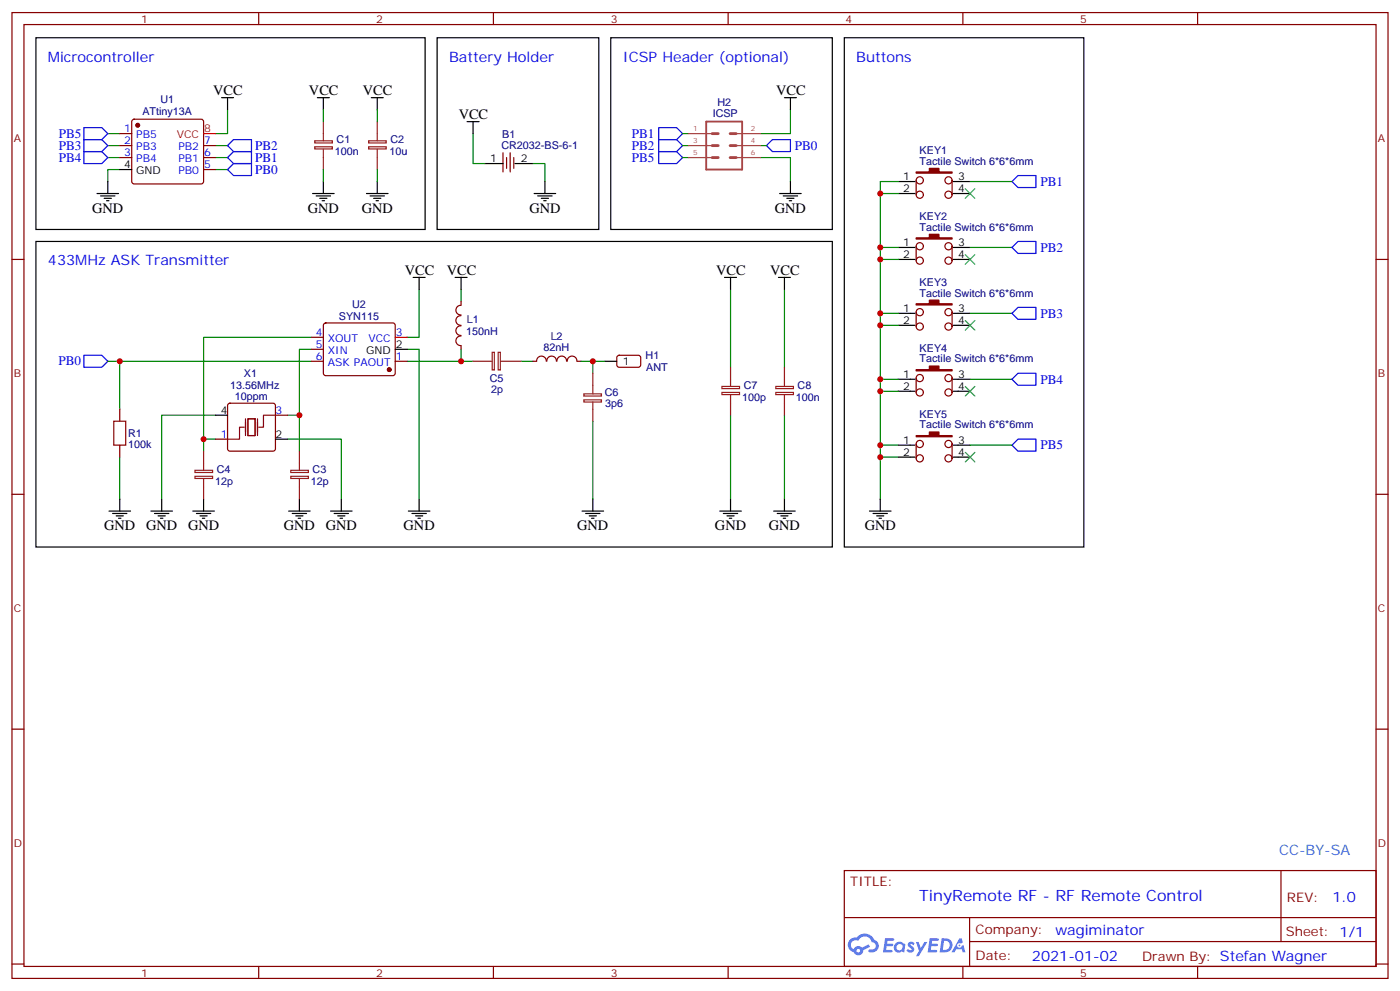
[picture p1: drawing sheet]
<svg xmlns="http://www.w3.org/2000/svg" width="412mm" height="292mm" viewBox="0 0 412 292" stroke-linecap="round" stroke-linejoin="round" font-family="sans-serif">
<g fill="none" stroke="#870000" stroke-width=".35">
<path d="M3.5 3.7h405.4v284.3h-405.4zM7.1 7.2h398.2v277.3h-398.2zM76.2 3.7v3.5M145.3 3.7v3.5M214.5 3.7v3.5M283.6 3.7v3.5M352.8 3.7v3.5M3.5 76.4h3.6M405.3 76.4h3.6M3.5 145.5h3.6M405.3 145.5h3.6M3.5 214.7h3.6"/>
<path d="M405.3 214.7h3.6M248.7 256.3h156.6v28.2h-156.6zM377.3 256.3v20.9M248.7 270.1h156.5M285.6 277.2h119.6M285.6 270.1v14.2M3.5 283.8h3.6M76.2 284.5v3.5M145.3 284.5v3.5M214.5 284.5v3.5M283.6 284.5v3.5M352.8 284.5v3.5"/>
<path d="M405.3 283.8h3.6"/>
</g>
<g fill="#5487ff">
<path d="M267.7 277.5a1.22 1.22 0 0 1 1.7 .2l-.4 .6a.47 .47 0 0 0-.3-.4 .47 .47 0 0 0-.5 .2l.1 .2a1.14 1.14 0 0 1 .8 1.8 1.14 1.14 0 0 1-1.9 0l-.2-.2 .5-.6 .7 .5a.29 .29 0 0 0 .3-.3 .29 .29 0 0 0-.2-.3 1.04 1.04 0 0 1-.6-1.7z"/>
<path d="M260.7 276.2h2.4l.3 .2-.2 .5-1.8 .1-.1 .8h1.5l.3 .4-.3 .4h-1.6l-.2 1.1h1.7l.2 .3-.2 .3-2.6 .1z"/>
<path d="M273.8 276.2h2.4l.3 .2-.1 .5-1.8 .1-.2 .8h1.6l.3 .4-.4 .4-1.6-.1-.1 1.1 1.7 .1 .2 .3-.2 .3-2.6 .1z"/>
<path d="M282.6 276.2h.7l.3 1.3-.6 .3a.69 .69 0 0 0-1 .3 .69 .69 0 0 0 .4 .9 .69 .69 0 0 0 .9-.6l.5-.2 .6 2.2h-.8l-.2-.9h-1.8l-.5 .9h-.8z"/>
<path d="M269.8 277.3h.8l.6 1.8 1.1-1.8h.9l-2.6 4.2h-.8l.9-1.5z"/>
<path d="M277.4 276.2l-.6 4.2h1.3a2.11 2.11 0 0 0 2.5-2.1 2.11 2.11 0 0 0-2.5-2.1zM278.1 277a1.39 1.39 0 0 1 1.7 1.4 1.39 1.39 0 0 1-1.8 1.2h-.3z"/>
<path d="M263.7 277.8a1.54 1.54 0 0 0-.1 2.2 1.54 1.54 0 0 0 2.2 .1l.6 .3 .3-2.3-.2-.3h-.4a1.49 1.49 0 0 0-2.4 0zM264 278.8a.94 .94 0 0 1 1.8 0 .94 .94 0 0 1-1.8 0z"/>
<path d="M250.4 276.6a2.18 2.18 0 0 0 1.1 3.7 1.44 1.44 0 0 0 1.6 .9 1.44 1.44 0 0 0 1.2-1.4l2-1.1-.5-.7-1.9 1a1.47 1.47 0 0 0-2.4 .4 1.39 1.39 0 0 1-.7-1.9 1.39 1.39 0 0 1 2-.5 2.12 2.12 0 0 1 2.2-1.3 2.12 2.12 0 0 1 1.9 1.7 1.14 1.14 0 0 1 1.1 1.4 1.14 1.14 0 0 1-1.7 .7 .43 .43 0 0 0-.5 .4 .43 .43 0 0 0 .4 .5 1.98 1.98 0 0 0 2.5-1.2 1.98 1.98 0 0 0-1.2-2.6 3.1 3.1 0 0 0-5.3-.6l-.9 .1zM252.3 279.9a.55 .55 0 0 1 1.1 0 .55 .55 0 0 1-1.1 0z"/>
<circle cx="282.6" cy="278.3" r=".26"/>
</g>
<g fill="none" stroke="#008700" stroke-width=".35">
<path d="M31.7 39.3h3.6M67 32.3v7h-3.5M95.2 32.3v3.5M111.1 32.3v3.5M139.3 39.3v8.9h3.6M201.1 39.3h1.7M232.8 32.3v7h-8.8M31.7 46.4h3.6M31.7 42.9h3.6M35.3 49.9h-3.6v3.5M63.5 46.4h3.5M63.5 42.9h3.5"/>
<path d="M63.5 49.9h3.5M95.2 49.9v3.5M111.1 49.9v3.5M157 48.2h3.5v5.2M201.1 46.4h1.7M201.1 42.9h1.7M224 46.4h8.8v7M224 42.9h1.8M259.3 57h5.3M264.6 53.4h-5.3v93.5M285.8 53.4h12.3M259.3 72.8h5.3"/>
<path d="M259.3 76.4h5.3M285.8 72.8h12.3M91.7 99.3h-31.7v30h3.5M123.5 85.2v14.1h-3.6M135.8 85.2v3.5M215.2 85.2v22.9M231.1 85.2v22.9M259.3 92.3h5.3M259.3 95.8h5.3M285.8 92.3h12.3M31.7 106.4h60M35.3 106.4v14.1"/>
<path d="M91.7 102.8h-3.5v19.4h-3.5M119.9 102.8h3.6v44.1M119.9 106.4h19.4M135.8 102.8v3.6M153.5 106.4h3.5M171.1 106.4h7.1M174.6 106.4v3.5M259.3 111.7h5.3M259.3 115.2h5.3M285.8 111.7h12.3M35.3 134.6v12.3M60 129.3v3.5"/>
<path d="M63.5 122.2h-15.9v24.7M84.7 129.3h15.8v17.6M88.2 122.2v10.6M174.6 124v22.9M215.2 122.2v24.7M231.1 122.2v24.7M259.3 131.1h5.3M259.3 134.6h5.3M285.8 131.1h12.3"/>
</g>
<g fill="none" stroke="#000" stroke-width=".35">
<path d="M10.6 11.1h114.6v56.5h-114.6zM128.8 11.1h47.6v56.5h-47.6zM179.9 11.1h65.3v56.5h-65.3zM248.7 11.1h70.6v149.9h-70.6zM65.3 28.8h3.5M67 28.8v3.5M93.5 28.8h3.5M95.2 28.8v3.5M109.4 28.8h3.5M111.1 28.8v3.5M137.6 35.8h3.5M139.3 35.8v3.5"/>
<path d="M231.1 28.8h3.5M232.8 28.8v3.5M28.6 57h6.3M29.6 57.7h4.3M30.7 58.4h2.1M31.4 59.1h.7M31.7 53.4v3.6M35.3 49.9h3.5M92.1 57h6.3M93.1 57.7h4.3M94.2 58.4h2.1M94.9 59.1h.7"/>
<path d="M95.2 53.4v3.6M107.9 57h6.4M109 57.7h4.2M110.1 58.4h2.1M110.8 59.1h.7M111.1 53.4v3.6M142.9 48.2h5.3M151.7 48.2h5.3M157.3 57h6.4M158.4 57.7h4.2M159.5 58.4h2.1M160.2 59.1h.7"/>
<path d="M160.5 53.4v3.6M229.7 57h6.3M230.7 57.7h4.2M231.8 58.4h2.1M232.5 59.1h.7M232.8 53.4v3.6M264.6 57h4.9M264.6 53.4h4.9M280.8 57h5M280.8 53.4h5M10.6 71.1h234.6v89.9h-234.6zM264.6 72.8h4.9"/>
<path d="M264.6 76.4h4.9M280.8 72.8h5M280.8 76.4h5M121.7 81.7h3.5M123.5 81.7v3.5M134.1 81.7h3.5M135.8 81.7v3.5M213.4 81.7h3.6M215.2 81.7v3.5M229.3 81.7h3.5M231.1 81.7v3.5M264.6 92.3h4.9"/>
<path d="M264.6 95.8h4.9M280.8 92.3h5M280.8 95.8h5M116.4 102.8h3.5M178.2 106.4h3.5M264.6 111.7h4.9M264.6 115.2h4.9M280.8 111.7h5M280.8 115.2h5M63.5 122.2h3.5M81.1 129.3h3.6M264.6 131.1h4.9"/>
<path d="M264.6 134.6h4.9M280.8 131.1h5M280.8 134.6h5M32.1 150.5h6.4M33.2 151.2h4.2M34.2 151.9h2.1M34.9 152.6h.7M35.3 146.9v3.6M44.4 150.5h6.4M45.5 151.2h4.2M46.6 151.9h2.1M47.3 152.6h.7"/>
<path d="M47.6 146.9v3.6M56.8 150.5h6.3M57.9 151.2h4.2M58.9 151.9h2.1M59.6 152.6h.7M60 146.9v3.6M85 150.5h6.4M86.1 151.2h4.2M87.1 151.9h2.2M87.8 152.6h.7M88.2 146.9v3.6M97.4 150.5h6.3"/>
<path d="M98.4 151.2h4.3M99.5 151.9h2.1M100.2 152.6h.7M100.5 146.9v3.6M120.3 150.5h6.3M121.4 151.2h4.2M122.4 151.9h2.1M123.1 152.6h.7M123.5 146.9v3.6M171.4 150.5h6.4M172.5 151.2h4.2M173.6 151.9h2.1"/>
<path d="M174.3 152.6h.7M174.6 146.9v3.6M212 150.5h6.4M213.1 151.2h4.2M214.1 151.9h2.2M214.8 152.6h.7M215.2 146.9v3.6M227.9 150.5h6.3M229 151.2h4.2M230 151.9h2.1M230.7 152.6h.7M231.1 146.9v3.6"/>
<path d="M256.1 150.5h6.4M257.2 151.2h4.2M258.2 151.9h2.1M258.9 152.6h.7M259.3 146.9v3.6"/>
</g>
<g fill="none" stroke="#8c2424" stroke-width=".35">
<path d="M95.2 35.8v5.7M111.1 35.8v5.7M92.7 43.2h5.2v.7h-5.2zM92.7 41.5h5.2v.6h-5.2zM95.2 43.9v6M108.6 43.2h5.2v.7h-5.2zM108.6 41.5h5.2v.6h-5.2zM111.1 43.9v6M139.3 106.4h5.7M145 103.7h.6v5.2h-.6zM146.8 103.7h.6v5.2h-.6zM147.5 106.4h6"/>
<path d="M172 116h5.2v.6h-5.2zM172 117.7h5.2v.7h-5.2zM174.6 109.9v6M174.6 118.4v5.6M212.7 115.5h5.1v.7h-5.1zM212.7 113.8h5.1v.6h-5.1zM215.2 108.1v5.7M215.2 116.2v6M228.5 115.5h5.2v.7h-5.2zM228.5 113.8h5.2v.6h-5.2zM231.1 108.1v5.7M231.1 116.2v6"/>
<path d="M57.4 138.5h5.2v.6h-5.2zM60 132.8v5.7M85.7 138.5h5.1v.6h-5.1zM88.2 132.8v5.7M57.4 140.2h5.2v.7h-5.2zM60 140.9v6M85.7 140.2h5.1v.7h-5.1zM88.2 140.9v6"/>
</g>
<g fill="none" stroke="#870000" stroke-width=".35">
<path d="M35.3 39.3h3.5M39 35.3l.5-.2h19.8l.5 .2 .2 .5v17.6l-.3 .5-.4 .3h-19.8l-.5-.3-.2-.5v-17.6zM35.3 42.9h3.5M35.3 46.4h3.5M60 42.9h3.5M60 46.4h3.5M60 49.9h3.5M148.2 45v5.6M149.2 46.4v3.2M150.3 45v5.6M151.3 46.4v3.2M269.9 53.1v4.2"/>
<path d="M280.5 53.1v4.2M269.9 72.5v4.2M280.5 72.5v4.2M91.7 99.3h3.5M95.5 95.3l.5-.2h19.7l.5 .2 .2 .5v14.4l-.7 .4-20-.1-.5-.6v-14.1zM135.8 95.9a1.41 1.41 0 0 0-1.5 1.4 1.41 1.41 0 0 0 1.5 1.4M135.8 92.9a1.41 1.41 0 0 0-1.5 1.5 1.41 1.41 0 0 0 1.5 1.4M135.8 98.9a1.41 1.41 0 0 0-1.5 1.4 1.41 1.41 0 0 0 1.5 1.4M135.8 89.9a1.41 1.41 0 0 0-1.5 1.4 1.41 1.41 0 0 0 1.5 1.4M135.8 88.7v1.1M269.9 91.9v4.2M280.5 91.9v4.2"/>
<path d="M67.3 118.9l.4-.2h12.7l.5 .2 .2 .5v12.7l-.2 .5-.5 .2h-12.7l-.5-.2-.2-.5v-12.7zM91.7 106.4h3.5M91.7 102.8h3.5M116.4 106.4h3.5M135.8 101.8v1M157 106.4h1M158.1 106.3a1.41 1.41 0 0 1 1.4-1.5 1.41 1.41 0 0 1 1.4 1.5M161.1 106.3a1.41 1.41 0 0 1 1.4-1.5 1.41 1.41 0 0 1 1.4 1.5M164.1 106.3a1.41 1.41 0 0 1 1.4-1.5 1.41 1.41 0 0 1 1.4 1.5M167.1 106.3a1.41 1.41 0 0 1 1.4-1.5 1.41 1.41 0 0 1 1.4 1.5M170 106.4h1.1M181.9 104.8l.5-.2 5.9 .1 .4 .6v2.4l-.7 .4h-5.9l-.4-.7v-2.1z"/>
<path d="M269.9 111.3v4.2M280.5 111.3v4.2M35.3 120.5v3.5M35.3 131.1v3.5M63.5 129.3h3.5M81.1 122.2h3.6M269.9 130.7v4.2M280.5 130.7v4.2"/>
<circle cx="270.9" cy="53.1" r="1.06"/>
<circle cx="270.9" cy="57.3" r="1.06"/>
<circle cx="279.4" cy="57.3" r="1.06"/>
<circle cx="279.4" cy="53.1" r="1.06"/>
<circle cx="270.9" cy="76.7" r="1.06"/>
<circle cx="270.9" cy="72.5" r="1.06"/>
<circle cx="279.4" cy="72.5" r="1.06"/>
<circle cx="279.4" cy="76.7" r="1.06"/>
<circle cx="270.9" cy="96.1" r="1.06"/>
<circle cx="270.9" cy="91.9" r="1.06"/>
<circle cx="279.4" cy="96.1" r="1.06"/>
<circle cx="279.4" cy="91.9" r="1.06"/>
<circle cx="270.9" cy="111.3" r="1.06"/>
<circle cx="270.9" cy="115.5" r="1.06"/>
<circle cx="279.4" cy="111.3" r="1.06"/>
<circle cx="279.4" cy="115.5" r="1.06"/>
<circle cx="270.9" cy="134.9" r="1.06"/>
<circle cx="270.9" cy="130.7" r="1.06"/>
<circle cx="279.4" cy="134.9" r="1.06"/>
<circle cx="279.4" cy="130.7" r="1.06"/>
</g>
<g fill="none" stroke="#00f" stroke-width=".35">
<path d="M24.7 37.6h5.3l1.7 1.7-1.7 1.8h-5.3zM194 37.6h5.3l1.8 1.7-1.8 1.8h-5.3zM24.7 44.6h5.3l1.7 1.8-1.7 1.8h-5.3zM24.7 41.1h5.3l1.7 1.8-1.7 1.7h-5.3zM67 42.9l1.8-1.8h5.3v3.5h-5.3zM67 46.4l1.8-1.8h5.3v3.6h-5.3zM67 49.9l1.8-1.7h5.3v3.5h-5.3zM194 44.6h5.3l1.8 1.8-1.8 1.8h-5.3zM194 41.1h5.3l1.8 1.8-1.8 1.7h-5.3zM225.8 42.9l1.7-1.8h5.3v3.5h-5.3zM298.1 53.4l1.8-1.7h5.3v3.5h-5.3zM298.1 72.8l1.8-1.7h5.3v3.5h-5.3z"/>
<path d="M298.1 92.3l1.8-1.8h5.3v3.5h-5.3zM24.7 104.6h5.3l1.7 1.8-1.7 1.7h-5.3zM298.1 111.7l1.8-1.8h5.3v3.5h-5.3zM298.1 131.1l1.8-1.8h5.3v3.5h-5.3z"/>
</g>
<path d="M33.5 124h3.5v7.1h-3.5z" fill="none" stroke="#a10000" stroke-width=".35"/>
<path d="M72 125.8h-1.4v3.5h-3.6M72.3 123.3v4.9M73 123.3h2.1v4.9h-2.1zM75.8 123.3v4.9M81.1 122.2h-3.5v3.6h-1.4" fill="none" stroke="#870012" stroke-width=".35"/>
<g fill="#870000" stroke="#870000" stroke-width=".35">
<path d="M269.9 50.6h3.9v-1h2.8v1h3.9v.4h-10.6z"/>
<path d="M269.9 70h3.9v-1h2.8v1h3.9v.4h-10.6z"/>
<path d="M269.9 89.4h3.9v-1h2.8v1h3.9v.4h-10.6z"/>
<path d="M269.9 108.8h3.9v-1h2.8v1h3.9v.4h-10.6z"/>
<path d="M269.9 128.2h3.9v-1h2.8v1h3.9v.4h-10.6z"/>
<circle cx="40.6" cy="36.9" r=".53"/>
<circle cx="114.7" cy="108.8" r=".53"/>
</g>
<path d="M284.3 55.6l2.9 2.8M287.2 55.6l-2.9 2.8M284.3 75l2.9 2.8M287.2 75l-2.9 2.8M284.3 94.4l2.9 2.8M287.2 94.4l-2.9 2.8M284.3 113.8l2.9 2.8M287.2 113.8l-2.9 2.8M284.3 133.2l2.9 2.8M287.2 133.2l-2.9 2.8" fill="none" stroke="#3c3" stroke-width=".35"/>
<path d="M60 39.3h3.5M116.4 99.3h3.5" fill="none" stroke="#f00" stroke-width=".35"/>
<path d="M208 35.8h10.6v14.1h-10.6z" fill="none" stroke="#a64a4a" stroke-width=".56"/>
<path d="M209.8 39.3h1.8M215.1 39.3h1.7M209.8 46.4h1.8M209.8 42.9h1.8M215.1 46.4h1.7M215.1 42.9h1.7" fill="none" stroke="#a64a4a" stroke-width=".85"/>
<path d="M202.8 39.3h7M217.1 39.3h6.9M202.8 42.9h7M202.8 46.4h7M217.1 42.9h6.9M217.1 46.4h6.9" fill="none" stroke="#a64a4a" stroke-width=".35"/>
<g fill="#c00">
<circle cx="135.8" cy="106.4" r=".88"/>
<circle cx="35.3" cy="106.4" r=".88"/>
<circle cx="60" cy="129.3" r=".88"/>
<circle cx="88.2" cy="122.2" r=".88"/>
<circle cx="259.3" cy="134.6" r=".88"/>
<circle cx="259.3" cy="95.8" r=".88"/>
<circle cx="259.3" cy="76.4" r=".88"/>
<circle cx="259.3" cy="92.3" r=".88"/>
<circle cx="259.3" cy="72.8" r=".88"/>
<circle cx="259.3" cy="111.7" r=".88"/>
<circle cx="259.3" cy="57" r=".88"/>
<circle cx="259.3" cy="115.2" r=".88"/>
<circle cx="259.3" cy="131.1" r=".88"/>
<circle cx="174.6" cy="106.4" r=".88"/>
</g>
<text font-size="4.6" fill="#00f" x="270.8" y="265.3">TinyRemote RF - RF Remote Control</text>
<g font-size="4.2" fill="#00f">
<text x="14.1" y="18.2">Microcontroller</text>
<text x="132.3" y="18.2">Battery Holder</text>
<text x="183.4" y="18.2">ICSP Header (optional)</text>
<text x="252.2" y="18.2">Buttons</text>
<text x="14.1" y="78.1">433MHz ASK Transmitter</text>
<text x="392.5" y="265.6">1.0</text>
<text x="310.9" y="275.1">wagiminator</text>
<text x="304" y="282.9">2021-01-02</text>
</g>
<g font-size="4.2">
<text x="62.8" y="28">VCC</text>
<text x="91" y="28">VCC</text>
<text x="106.9" y="28">VCC</text>
<text x="228.6" y="28">VCC</text>
<text x="135.1" y="35.1">VCC</text>
<text x="27.2" y="62.6">GND</text>
<text x="90.7" y="62.6">GND</text>
<text x="106.5" y="62.6">GND</text>
<text x="155.9" y="62.6">GND</text>
<text x="228.2" y="62.6">GND</text>
<text x="119.2" y="81">VCC</text>
<text x="131.6" y="81">VCC</text>
<text x="211" y="81">VCC</text>
<text x="226.8" y="81">VCC</text>
<text x="30.7" y="156.1">GND</text>
<text x="43" y="156.1">GND</text>
<text x="55.4" y="156.1">GND</text>
<text x="83.6" y="156.1">GND</text>
<text x="96" y="156.1">GND</text>
<text x="118.9" y="156.1">GND</text>
<text x="170" y="156.1">GND</text>
<text x="210.6" y="156.1">GND</text>
<text x="226.5" y="156.1">GND</text>
<text x="254.7" y="156.1">GND</text>
</g>
<text font-size="4.2" fill="#0099b0" x="376.8" y="251.7">CC-BY-SA</text>
<g font-size="3.9" fill="#00f">
<text x="17.3" y="40.6">PB5</text>
<text x="186.1" y="40.6">PB1</text>
<text x="17.3" y="47.7">PB4</text>
<text x="17.3" y="44.2">PB3</text>
<text x="75.2" y="44.1">PB2</text>
<text x="75.2" y="47.6">PB1</text>
<text x="186.1" y="44.1">PB2</text>
<text x="186.1" y="47.7">PB5</text>
<text x="234.1" y="44.1">PB0</text>
<text x="75.2" y="51.2">PB0</text>
<text x="306.5" y="54.7">PB1</text>
<text x="306.5" y="74.1">PB2</text>
<text x="306.5" y="93.5">PB3</text>
<text x="17.2" y="107.6">PB0</text>
<text x="306.5" y="112.9">PB4</text>
<text x="306.5" y="132.3">PB5</text>
</g>
<g font-size="3.9" fill="#800">
<text x="250.5" y="260.9">TITLE:</text>
<text x="379.1" y="265.6">REV:</text>
<text x="287.4" y="275.1">Company:</text>
<text x="378.7" y="275.7">Sheet: 1/1</text>
<text x="287.4" y="282.8">Date:</text>
<text x="336.4" y="282.8">Drawn By: Stefan Wagner</text>
</g>
<g font-size="3.2" fill="#800">
<text x="41.6" y="6.7">1</text>
<text x="110.8" y="6.7">2</text>
<text x="179.9" y="6.7">3</text>
<text x="249.1" y="6.7">4</text>
<text x="318.2" y="6.7">5</text>
<text x="4.1" y="41.8">A</text>
<text x="405.9" y="41.8">A</text>
<text x="4.1" y="110.9">B</text>
<text x="405.9" y="110.9">B</text>
<text x="4.1" y="180.1">C</text>
<text x="405.9" y="180.1">C</text>
<text x="4.1" y="249.2">D</text>
<text x="405.9" y="249.2">D</text>
<text x="41.6" y="287.5">1</text>
<text x="110.8" y="287.5">2</text>
<text x="179.9" y="287.5">3</text>
<text x="249.1" y="287.5">4</text>
<text x="318.2" y="287.5">5</text>
</g>
<g font-size="3.2" fill="#000080">
<text x="42" y="33.8">ATtiny13A</text>
<text x="47.3" y="30.2">U1</text>
<text x="209.9" y="34.5">ICSP</text>
<text x="211.3" y="31.3">H2</text>
<text x="147.9" y="40.7">B1</text>
<text x="98.6" y="45.8">100n</text>
<text x="99.1" y="42.2">C1</text>
<text x="114.7" y="45.7">10u</text>
<text x="115" y="42.2">C2</text>
<text x="147.7" y="43.9">CR2032-BS-6-1</text>
<text x="270.9" y="45.3">KEY1</text>
<text x="270.9" y="48.5">Tactile Switch 6*6*6mm</text>
<text x="270.9" y="64.7">KEY2</text>
<text x="270.9" y="67.9">Tactile Switch 6*6*6mm</text>
<text x="270.9" y="87.3">Tactile Switch 6*6*6mm</text>
<text x="270.9" y="84.1">KEY3</text>
<text x="99.8" y="94.1">SYN115</text>
<text x="103.7" y="90.6">U2</text>
<text x="137.5" y="95.2">L1</text>
<text x="137.3" y="98.7">150nH</text>
<text x="162.2" y="100.1">L2</text>
<text x="160.1" y="103.3">82nH</text>
<text x="190.2" y="105.7">H1</text>
<text x="270.9" y="106.7">Tactile Switch 6*6*6mm</text>
<text x="270.9" y="103.5">KEY4</text>
<text x="71.8" y="111.1">X1</text>
<text x="144.3" y="112.4">C5</text>
<text x="190.4" y="109.2">ANT</text>
<text x="67.8" y="114.5">13.56MHz</text>
<text x="69.1" y="117.7">10ppm</text>
<text x="144.6" y="115.7">2p</text>
<text x="178.2" y="116.7">C6</text>
<text x="178.2" y="119.9">3p6</text>
<text x="218.6" y="118.1">100p</text>
<text x="219.1" y="114.6">C7</text>
<text x="234.5" y="118.1">100n</text>
<text x="235" y="114.6">C8</text>
<text x="270.9" y="122.9">KEY5</text>
<text x="37.7" y="131.8">100k</text>
<text x="37.7" y="128.7">R1</text>
<text x="270.9" y="126.1">Tactile Switch 6*6*6mm</text>
<text x="63.4" y="142.8">12p</text>
<text x="63.9" y="139.3">C4</text>
<text x="91.6" y="142.8">12p</text>
<text x="92.1" y="139.3">C3</text>
</g>
<g font-size="3.2" fill="#00f">
<text x="36.6" y="39">1</text>
<text x="40.1" y="40.7">PB5</text>
<text x="36.6" y="42.5">2</text>
<text x="36.6" y="46">3</text>
<text x="40.1" y="44.3">PB3</text>
<text x="40.1" y="47.8">PB4</text>
<text x="52.6" y="47.8">PB1</text>
<text x="52.6" y="44.3">PB2</text>
<text x="60.1" y="46">6</text>
<text x="60.1" y="42.5">7</text>
<text x="52.6" y="51.3">PB0</text>
<text x="60.1" y="49.6">5</text>
<text x="93.1" y="99">4</text>
<text x="96.6" y="100.7">XOUT</text>
<text x="108.5" y="100.7">VCC</text>
<text x="116.6" y="99">3</text>
<text x="93.1" y="102.5">5</text>
<text x="93.1" y="106">6</text>
<text x="96.6" y="104.2">XIN</text>
<text x="96.6" y="107.8">ASK PAOUT</text>
<text x="116.6" y="106">1</text>
<text x="81.1" y="121.9">3</text>
<text x="65" y="128.9">1</text>
</g>
<g font-size="3.2" fill="#f00">
<text x="52.1" y="40.7">VCC</text>
<text x="60.1" y="39">8</text>
</g>
<g font-size="3.2">
<text x="144.4" y="47.8">1</text>
<text x="153.5" y="47.8">2</text>
<text x="36.6" y="49.6">4</text>
<text x="40.1" y="51.3">GND</text>
<text x="266.1" y="53.1">1</text>
<text x="282.2" y="53.1">3</text>
<text x="266.1" y="56.6">2</text>
<text x="282.2" y="56.6">4</text>
<text x="266.1" y="72.5">1</text>
<text x="266.1" y="76">2</text>
<text x="282.2" y="72.5">3</text>
<text x="282.2" y="76">4</text>
<text x="266.1" y="91.9">1</text>
<text x="266.1" y="95.4">2</text>
<text x="282.2" y="91.9">3</text>
<text x="282.2" y="95.4">4</text>
<text x="107.8" y="104.2">GND</text>
<text x="116.6" y="102.5">2</text>
<text x="183.4" y="107.4">1</text>
<text x="266.1" y="111.3">1</text>
<text x="282.2" y="111.3">3</text>
<text x="266.1" y="114.8">2</text>
<text x="282.2" y="114.8">4</text>
<text x="65" y="121.9">4</text>
<text x="81.1" y="128.9">2</text>
<text x="266.1" y="130.7">1</text>
<text x="282.2" y="130.7">3</text>
<text x="266.1" y="134.2">2</text>
<text x="282.2" y="134.2">4</text>
</g>
<g font-size="2.1" fill="#a54b4b">
<text x="204.2" y="38.6">1</text>
<text x="221.1" y="38.6">2</text>
<text x="204.2" y="42.2">3</text>
<text x="204.2" y="45.7">5</text>
<text x="221.1" y="42.2">4</text>
<text x="221.1" y="45.7">6</text>
</g>
</svg>
